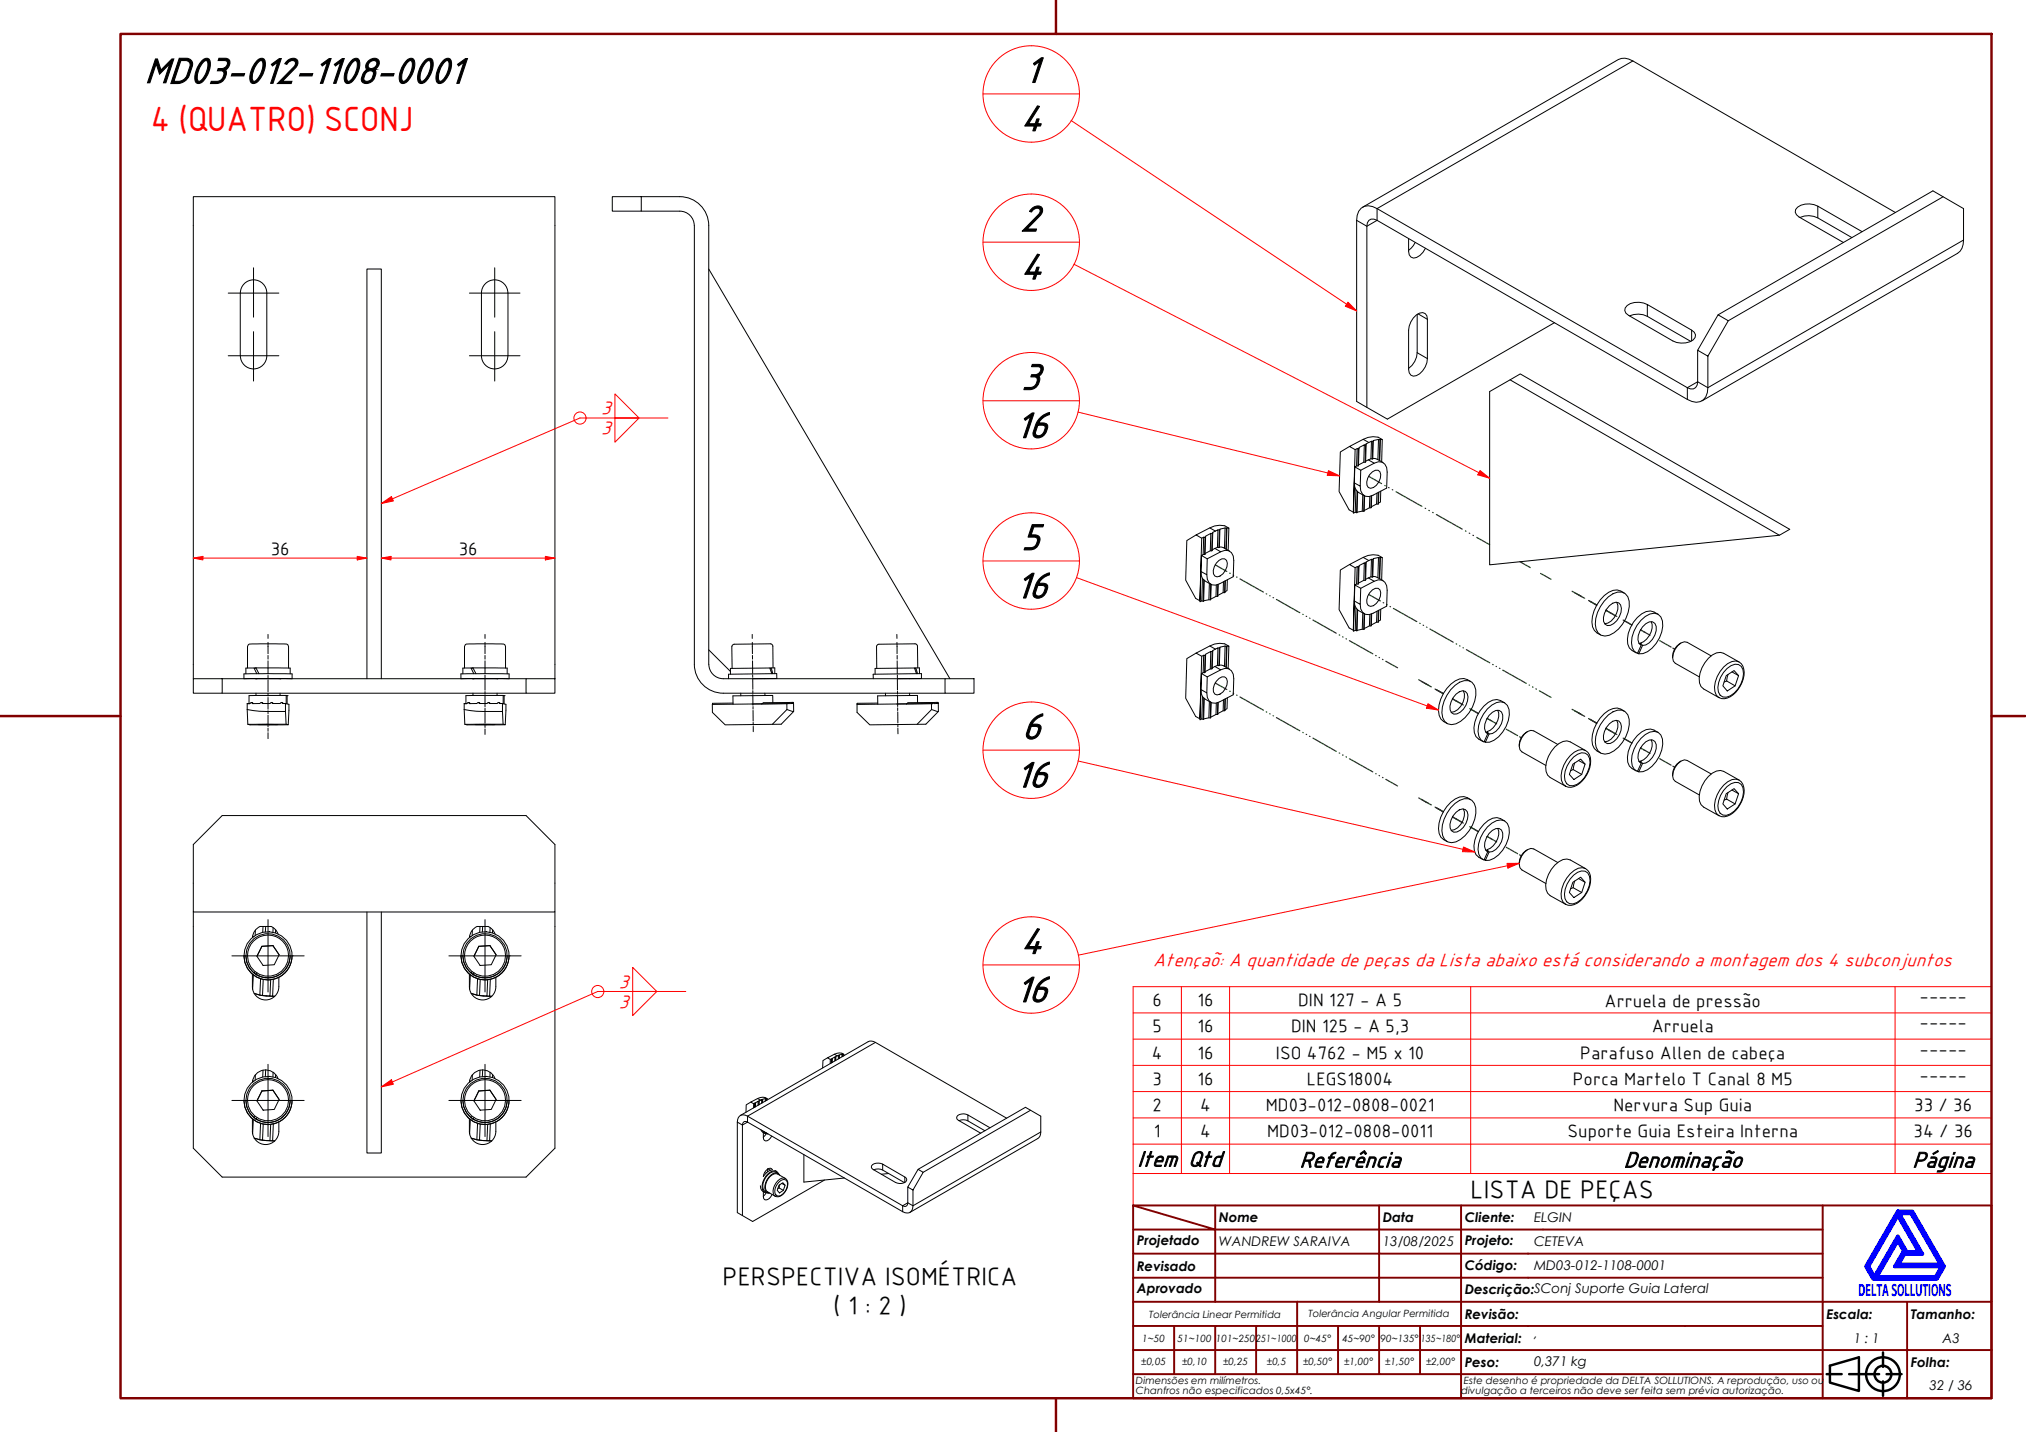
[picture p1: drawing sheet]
<svg xmlns="http://www.w3.org/2000/svg" width="420mm" height="297mm" viewBox="0 0 420 297" stroke-linecap="round" stroke-linejoin="round" font-family="sans-serif">
<!-- layer: Trilho torcido (ISO) -->
<g fill="none" stroke="#008000" stroke-width=".25">
<path d="M283.8 98.8l2.7 1.5M252 117.2l2.4 1.3M255 118.9h.1M255.7 119.3h.1M256.5 119.7h.1M287.2 100.7l.1 .1M288 101.1l.1 .1M288.7 101.6h.1M289.5 102l5.4 3M295.6 105.4l.1 .1M296.3 105.9h.1M297.1 106.3h.1"/>
<path d="M297.9 106.7l5.3 3.1M303.9 110.1l.1 .1M304.7 110.6h.1M305.5 111l.1 .1M306.2 111.5l2.7 1.5M315.2 116.5l2.2 1.2M319.5 118.9l2.1 1.2M257.2 120.1l4.8 2.7M262.6 123.2h.1M263.3 123.6h.1M264 124h.1M264.7 124.3l4.9 2.8"/>
<path d="M270.2 127.4l.1 .1M270.9 127.8l.1 .1M271.6 128.2l.1 .1M272.3 128.6l4.8 2.7M277.7 131.7h.1M278.4 132.1l.1 .1M279.1 132.5l.1 .1M279.8 132.9l4.9 2.7M283.8 123.3l2.5 1.4M285.3 136h.1M286 136.4h.1M286.7 136.8h.1"/>
<path d="M286.9 125l.1 .1M287.4 137.2l2.4 1.3M287.6 125.4l.1 .1M288.3 125.8l.1 .1M289 126.2l4.8 2.7M294.4 129.3h.1M295.1 129.7h.1M295.8 130.1h.1M296.5 130.5l4.9 2.7M302 133.5l.1 .1M302.7 133.9l.1 .1M303.4 134.4h.1"/>
<path d="M304.1 134.8l4.8 2.7M309.5 137.8l.1 .1M310.3 138.2v.1M311 138.6l.1 .1M311.7 139l4.8 2.7M326 122.6l1.7 1M326.6 123l1.5 .8M327.4 123.4l1.2 .7M329.4 124.6l1.7 .9-1.5-.8M333 126.6l1.8 1M333 126.6l.3 .1M333 126.6l.4 .2"/>
<path d="M333.5 126.9l1.8 1M333.7 127l.3 .2M336.6 128.6l1.8 1M340.5 130.8l-.3-.2 2 1.2M340.8 131l.4 .2M344.2 132.9l2.4 1.3M346.9 134.4l.4 .2M252 141.7l2.4 1.3M255 143.4h.1M255.7 143.8h.1M256.5 144.2h.1M257.2 144.6l4.8 2.7"/>
<path d="M262.6 147.6l.1 .1M263.3 148l.1 .1M264 148.4l.1 .1M264.7 148.9l4.9 2.7M270.2 151.9l.1 .1M270.9 152.3l.1 .1M271.6 152.7l.1 .1M272.3 153.1l4.8 2.8M277.7 156.2h.1M278.4 156.6h.1M279.1 157h.1M279.8 157.4l4.9 2.7"/>
<path d="M294.2 141l1.7 1M294.8 141.3l1.5 .9M295.6 141.8l1.2 .7M297.6 142.9l1.7 1M301.2 145l1.8 1M301.2 145l.3 .1M301.7 145.2l1.8 1M301.9 145.3l.3 .2M304.8 147l1.8 1-1.6-.9M308.7 149.2l-.3-.2 2 1.1M309 149.4l.4 .1M312.4 151.3l2.3 1.3"/>
<path d="M315.1 152.8l.4 .2M317.1 142.1h.1M317.8 142.5h.1M318.5 142.9h.1M319.2 143.3l2.4 1.4M326 147.1l2.6 1.5M326.6 147.5l1.5 .8M329.4 149l1.7 1-1.5-.9M333 151.1l1.8 1M333 151.1l.3 .1M333 151.1l.4 .2M333.5 151.3l1.8 1.1"/>
<path d="M333.7 151.5l.3 .1M336.6 153.1l1.8 1M340.5 155.3l-.3-.2 2 1.2M340.8 155.5l.4 .2M344.2 157.4l2.4 1.3M346.9 158.9l.4 .2M285.3 160.5h.1M286 160.9h.1M286.7 161.3h.1M287.4 161.7l2.4 1.3M294.2 165.5l2.1 1.2M295.6 166.3l1.2 .7"/>
<path d="M297.6 167.4l1.7 1-1.2-.7M301.2 169.4l1.8 1.1M301.2 169.4l.3 .2M301.7 169.7l1.8 1M301.9 169.8l.3 .2M304.8 171.5l1.8 1-1.6-.9M308.7 173.7l-.3-.2 2 1.1M309 173.9l.4 .1M312.4 175.8l2.3 1.3M315.1 177.3l.4 .2"/>
</g>
<!-- layer: Visible (ABNT) -->
<g fill="none" stroke="#000" stroke-width=".21">
<path d="M338.6 12.6a2.96 2.96 0 0 0-3-.3l-53 30.7M338.6 12.6l54.5 31.5M338.6 12.6l-53 30.7M127 40.8h6v3h-6zM133 43.8h8a2.99 2.99 0 0 1 3 3M133 40.8h8a6 6 0 0 1 6 6M144 46.8v91a6 6 0 0 0 6 6h46M147 46.8v91a2.99 2.99 0 0 0 3 3h46M147 55.8l50 85M281.3 45.7v37.6l6.4 3.6 34.7-20M281.3 45.7l2.2 1.2 2.1-1.2M285.6 43.3a2.59 2.59 0 0 0-3.8 .5l-.3 .9-.2 1"/>
<path d="M285.6 45.7a1.29 1.29 0 0 0-1.5-.1 1.29 1.29 0 0 0-.6 1.3v37.6M285.6 45.7l64.3 37.2M285.6 43.3l64.3 37.1M285.6 43.3v2.4M292.1 49.5v2.6l.1 .8 .4 .4a1.97 1.97 0 0 0 2.5-1l.5-.8M293.5 50.3l-.4 .6-1 1M373.3 45.1a4.3 4.3 0 0 1 3.7 .1M377 42.8a3.7 3.7 0 0 0-4.6 .7l-.1 .5 .3 .5 .5 .5 9.2 5.3M386.2 48.1l-9.2-5.3v2.4l7 4.1M403 40.8l-44.6 25.7M407.2 49.8v-6.5l-6.3-3.7-44.6 25.7M407.2 49.8l-53 30.6-2.1-1.2-2.2 1.2"/>
<path d="M407.2 49.8a3 3 0 0 1-1.2 2.7l-53.1 30.7M49.8 60.8v13a2.74 2.74 0 0 0 2.8 2.7 2.74 2.74 0 0 0 2.7-2.7v-13M49.8 60.8a2.74 2.74 0 0 1 2.8-2.8 2.74 2.74 0 0 1 2.7 2.8M99.8 60.8a2.74 2.74 0 0 1 2.8-2.8 2.74 2.74 0 0 1 2.7 2.8M99.8 60.8v13a2.74 2.74 0 0 0 2.8 2.7 2.74 2.74 0 0 0 2.7-2.7v-13M293.9 73.2a4.3 4.3 0 0 1-1.8 3.2M293.9 65.2v8M293.9 73.2l2.1 1.2M294.1 65.1l1.9 1.1M296 66.2l-.1-.7-.3-.4a1.94 1.94 0 0 0-2.5 .9l-.9 1.6-.1 .9v8.1l.1 .7 .4 .5a1.92 1.92 0 0 0 2.4-.9l.9-1.7 .1-.8M296 66.2v8.2M313.2 78.8l55.8 32.2 2.2-1.2-55.9-32.2-6.4 3.6v36l60.1-6.2"/>
<path d="M337.9 65.5a4.4 4.4 0 0 1 3.7 .1M341.6 63.2a3.6 3.6 0 0 0-4.6 .7v.5l.2 .6 .5 .4 9.2 5.3a3.7 3.7 0 0 0 4.6-.7l.1-.5-.2-.6-.6-.4M350.8 70.7v-2.2l-9.2-5.3v2.4l9 5.2M352.1 72.7v6.5a1.31 1.31 0 0 1-.7 1.4 1.31 1.31 0 0 1-1.5-.2M354.2 73.9v6.5a2.63 2.63 0 0 1-2.4 3l-.9-.1-1-.4M356.3 65.3l2.1 1.2-4.2 7.4-2.1-1.2zM279.9 92.6l-1.9 1.2-.3 8.2 2.1 3.8 .8 .4M281 93.3l-.4 12.9 .4-9.4M281.3 96.7l.2-3.6h.2l-.1 3.6M281.8 93l-.1 3.6-.7 .2 1.2 .7M281.8 93v-.2l1.1-.5-.1 3.6M281.8 93l-.1 .1"/>
<path d="M282.2 97.5l-.1 3.3-1.2-.6 .3 1.4M282.7 91.1a3.7 3.7 0 0 1 4 .1M283.2 95.7l.6-.3 1.2 .7-2.8 1.4M283.2 92.3l-.1 3.6M283.3 92.2l-.1 3.6-.4 .1-1.1 .5M283.9 91.8l.5-.3-.1 3.7-.5 .2M283.9 91.8l-.6 .3v.1l-.4 .1M283.9 91.8l-1.2-.7-2.8 1.5 1.1 .7 .5-.2M284.1 98.4l.5-.5 .6-.4h.6a1.7 1.7 0 0 1 .1 2.5 1.71 1.71 0 0 1-2.1 1.1 2.24 2.24 0 0 1 .3-2.7zM284.7 95.1l.9 .2 1.2 .7M284.7 91.6l-.1 3.6h-.3M284.8 91.5l-.1 3.7h-.1"/>
<path d="M285 96.1a1.73 1.73 0 0 1 2-.1 1.73 1.73 0 0 1 .7 1.9l-.1 3.3-2.8 1.5a1.73 1.73 0 0 1-2 0 1.73 1.73 0 0 1-.7-1.9M285.9 91.2h.8l-.2 4.6M285.9 91.2l-1.5 .3M285.9 91.2l-.1 4.1M286.2 91.2l-.2 4.3M286.3 91.2l-.2 4.4M349.9 80.4v2.5M248.1 111l-2 1.1-.2 8.2 2.1 3.8 .8 .5 .1 .2 .3-.2 .2-4.6M249.2 111.6l-.4 13 .4-9.4M249.5 115l.1-3.6h.3l-.1 3.6M250 111.4l-.1 3.6-.7 .2 1.2 .7M250 111.4v-.2l1.1-.6-.1 3.6"/>
<path d="M250 111.4h-.1M250.4 115.9l-.1 3.3-1.3-.7 .1 .8 .3 .7M250.9 109.5a3.7 3.7 0 0 1 3.9 0M251.4 114.1l.5-.3 1.3 .7-2.8 1.4M251.4 110.6l-.1 3.7M251.5 110.6l-.1 3.6h-.4l-1.1 .6M252.1 110.2l.5-.3-.1 3.6-.6 .3M252.1 110.2l-.6 .2v.2h-.4M252.1 110.2l-1.2-.7-2.8 1.5 1.1 .6 .4-.2M252.8 116.2l.6-.3h.6a1.65 1.65 0 0 1 .1 2.4 1.7 1.7 0 0 1-2.2 1.2 2.34 2.34 0 0 1 .9-3.3zM252.9 113.5l.9 .1 1.2 .7M252.9 109.9l-.1 3.7-.3-.1"/>
<path d="M253 109.9l-.1 3.7h-.1M253.2 114.5a1.74 1.74 0 0 1 2-.1 1.74 1.74 0 0 1 .7 1.9l-.1 3.3-2.8 1.5a1.73 1.73 0 0 1-2 0 1.73 1.73 0 0 1-.7-1.9M254.1 109.5h.7l-.1 4.7M254.1 109.5l-1.5 .4M254.1 109.5l-.2 4.2M254.4 109.6l-.2 4.3M254.4 109.6l-.1 4.3M279.9 117.1l-1.9 1.1-.3 8.3 2.1 3.7 .8 .5M281 117.8l-.4 12.9 .4-9.4M281.2 101.6l-.1 4.7-.4 .2v-.3M281.2 101.6l.3 .3-.2 4.4M281.5 101.9l-.1 4.4h-.3"/>
<path d="M281.6 102.1l1.3 .7M281.8 117.5l-.1 3.6-.7 .2 1.2 .7M281.8 117.5v-.2l1.1-.5-.1 3.6M281.8 117.5h-.1M282.6 102.6l-.1 3.4M282.7 115.6a3.7 3.7 0 0 1 4 .1M282.9 102.8l-.1 3.3M283 102.9l-.1 3.1-1.5 .2M283.2 116.8l-.1 3.6M283.3 116.7l-.1 3.6-1.5 .7M283.9 116.3l.5-.3-.1 3.7-.5 .2M283.9 116.3l-.6 .3v.1l-.4 .1"/>
<path d="M283.9 116.3l-1.2-.7-2.8 1.5 1.1 .7 .5-.3M284.1 103l-.1 2.3-1.1 .6M284.4 102.9l-.1 2.4M284.5 102.9l-.1 2.4h-.4M284.7 119.6l.9 .2 1.2 .6M284.7 116l-.1 3.7h-.3M284.8 116l-.1 3.7h-.1M285.6 102.3l-.1 2.2-1.1 .6M285.8 102.2v2.4M285.9 115.6l.8 .1-.2 4.6M285.9 115.6l-1.5 .4M285.9 115.6l-.1 4.3"/>
<path d="M285.9 102.1v2.4h-.4M286.2 115.7l-.2 4.3M286.3 115.7l-.2 4.4M286.3 101.9v2.2l-.4 .3M50.6 139.8h9.8h.2v1h-10zM51.3 138.6v-4.5l.2-.4a21.4 21.4 0 0 1 5.6-.2l2.3 .1 .3 .1 .1 .4v4.5M52.7 138.6h-1.7v1.2M52.9 138.6h.2h-.4l.6 1.1M53.7 139.7l-.6-1.2 7.1 .1v1.2M95.6 139.8h9.8h.2v1h-10zM96.3 138.6v-4.5l.2-.4a21.4 21.4 0 0 1 5.7-.2l2.2 .1 .3 .1 .1 .4v4.5M97.7 138.6h-1.7v1.2"/>
<path d="M97.9 138.6h.2h-.4l.6 1.1M98.7 139.7l-.6-1.2 7.1 .1v1.2M147 134.8l4.5 4.5M151.8 134.1v4.5M159.6 138.6h-8.1v1.2M159.9 138.5h.8v1.2M160.1 139.7l-.5-1.1 .3-.1 .4 1.2M160.3 134l-.3-.4-.2-.1-7.5 .1-.4 .3-.1 .2M160.3 134.1v4.4M189.7 138.6h-8.2v1.2M189.9 138.5h.8v1.2M190.1 139.7l-.4-1.1 .2-.1 .4 1.2"/>
<path d="M190.3 134l-.3-.4-.2-.1-7.8 .2-.2 .4v4.5M190.3 134.1v4.4M248.1 135.5l-2 1.1-.2 8.2 2.1 3.8 .8 .5 .1 .2 .3-.2 .2-4.6M249.2 136.1l-.4 13 .4-9.4M249.4 120l.2 .3-.1 4.4M249.5 139.5l.1-3.6h.3l-.1 3.6M249.6 120.3l.1 .1M249.7 120.4l-.1 4.3-.4-.1M249.7 120.4l1.4 .8M250 135.9l-.1 3.6-.7 .2 1.2 .7M250 135.9v-.2l1.1-.6-.1 3.7M250 135.9h-.1"/>
<path d="M250.8 121l-.1 3.4M250.9 134a3.7 3.7 0 0 1 3.9 0M251.1 121.2l-.1 3.2M251.2 121.2l-.1 3.2-1.5 .2M251.4 138.5l.5-.3 1.3 .7-2.8 1.5M251.4 135.1l-.1 3.7M251.5 135.1l-.1 3.6-1.5 .6M252.1 134.6l.5-.2-.1 3.6-.6 .2M252.1 134.6l-.6 .3v.2h-.4M252.1 134.6l-1.2-.6-2.8 1.5 1.1 .6 .4-.2M252.2 121.3v2.4l-1.1 .6M252.5 121.3v2.4"/>
<path d="M252.6 121.2v2.5h-.4M252.9 138l.9 .1 1.2 .7M252.9 134.4l-.1 3.7-.3-.1M253 134.4l-.1 3.7h-.1M253.2 138.9a1.74 1.74 0 0 1 2 0 1.74 1.74 0 0 1 .7 1.9l-.1 3.3-2.8 1.5a1.72 1.72 0 0 1-2 0 1.72 1.72 0 0 1-.7-1.9M253.7 120.7v2.2l-1.1 .6M254 120.5v2.4M254.1 134h.7l-.1 4.6M254.1 134l-1.5 .4M254.1 134l-.2 4.2M254.1 120.5l-.1 2.4h-.3M254.4 134.1l-.2 4.3"/>
<path d="M254.4 134.1l-.1 4.3M254.5 120.3v2.2l-.4 .2M281.2 126.1l-.1 4.7-.4 .1v-.2M281.2 126.1l.3 .3-.2 4.4M281.3 121.1l.2-3.6h.2l-.1 3.7M281.5 126.4l-.1 4.4h-.3M281.6 126.5l1.3 .8M282.2 122l-.1 3.4-1.2-.7 .3 1.4M282.6 127.2l-.1 3.3M282.9 127.3l-.1 3.2M283 127.4l-.1 3.1-1.5 .3M283.2 120.2l.6-.3 1.2 .7-2.8 1.4"/>
<path d="M284.1 127.5l-.1 2.3-1.1 .6M284.4 127.4l-.1 2.4M284.5 127.3l-.1 2.5h-.4M284.6 122.4l.6-.4h.6a1.72 1.72 0 0 1 .1 2.5 1.67 1.67 0 0 1-2.1 1.1 2.39 2.39 0 0 1 .8-3.2zM285 120.6a1.73 1.73 0 0 1 2-.1 1.73 1.73 0 0 1 .7 1.9l-.1 3.3-2.8 1.5a1.73 1.73 0 0 1-2 0 1.73 1.73 0 0 1-.7-1.8M285.6 126.8l-.1 2.3-1.1 .5M285.8 126.6v2.5M285.9 126.6v2.4l-.4 .1M286.3 126.4v2.2l-.4 .2M333.6 123.8a2.81 2.81 0 0 1 3.5-.6 3.6 3.6 0 0 1 .6 3.8 7.5 7.5 0 0 1-3.9 4.8 1.95 1.95 0 0 1-2.8-1.3 7.1 7.1 0 0 1 2.6-6.7zM333.8 125.6l.7-.5 .6-.2 .6 .2a2.23 2.23 0 0 1 .1 2.8 2.81 2.81 0 0 1-2.5 1.9l-.5-.3a3.1 3.1 0 0 1 1-3.9zM335.3 124.9a3.4 3.4 0 0 1-2.5 4.5"/>
<path d="M336.8 123a2.63 2.63 0 0 0-3.2-.1 7.5 7.5 0 0 0-3.3 7.1l.3 .8 1.3 .9M339.9 133.4h.1M339.9 133.4l.5 .4-.8 1.7a2.74 2.74 0 0 1-1.1-3.3 7 7 0 0 1 3.7-4.8 1.81 1.81 0 0 1 2.6 1.4 6.6 6.6 0 0 1-4.1 6.8h-.8M340.1 133.6l.2-.2 .3 .5M340.4 133.8a2.11 2.11 0 0 1-.3-2.9 2.83 2.83 0 0 1 2.6-1.9 1.89 1.89 0 0 1 .5 2.7 3.1 3.1 0 0 1-2.6 2.2M340.6 133.9l-.7 1.7-.3-.2M342.4 129a3.6 3.6 0 0 1-2.1 4.4M343.9 127.4a2.56 2.56 0 0 0-3.4-.1 6.9 6.9 0 0 0-2.9 6.3l.3 .8 1.4 1M348.6 133.4a3.2 3.2 0 0 0-1.7 3M354.9 136l-5-2.8a2.2 2.2 0 0 0-2.5 1.5 2.17 2.17 0 0 0 0 2.9l5 2.8M357.5 138.4a2.81 2.81 0 0 1 3.2-1.1 3.3 3.3 0 0 1 .6 4.3 4.6 4.6 0 0 1-4.3 3.3 2 2 0 0 1-1.4-2.4 6.9 6.9 0 0 1 1.9-4.1zM358.2 138.7a2.02 2.02 0 0 1 2.9-.5 3.6 3.6 0 0 1-.1 3.7 4.6 4.6 0 0 1-3 2.7 1.62 1.62 0 0 1-1.7-2 5.9 5.9 0 0 1 1.9-3.9z"/>
<path d="M358.4 139.9l-.3 1.4M359.2 139.4l1.4 .8M360.7 137.3l-3.2-1.8a2.77 2.77 0 0 0-3.2 1.1 6.4 6.4 0 0 0-1.9 5.1l.4 .7 .5 .5 3.2 1.8M40.1 140.8h6v3h-6zM40.1 140.8v-100h75v100M46.1 140.8h63M46.1 143.8h63M51.3 147.2l.1 3 8.4 .1M51.3 146h.5zM51.3 146v1.2M51.8 146l.2-.3 .4 .3 1.5-.1 .2-.2 .3 .2h1.6l.2-.2 .3 .2h1.6l.3-.2 .2 .2 1.3 .2-.1 4.2-.5-.1-.1-2.6M52.1 145.7l.4 .3"/>
<path d="M52.9 140.8h5.3M53.1 140.8h.1M53.1 143.8v.5M53.6 150.3h4.1zM54.2 145.7l.4 .2M56.3 145.7l.4 .2M58.1 140.8h.1M58.1 143.8v.5M58.4 145.7l.4 .2M59.2 145.9v1.7a30.3 30.3 0 0 1-7.9-.4M59.3 150.2h-7.9M59.4 144.3h-7.8v1.7"/>
<path d="M59.4 144.3v1.7M59.4 144.3h.1M59.5 144.3h.1M59.5 144.3v1.7M76.1 140.8v-85h3v85M96.3 147.2l.1 3 8.4 .1M96.3 146h.5zM96.3 146v1.2M96.8 146l.2-.3 .4 .3 1.5-.1 .2-.2 .3 .2h1.6l.2-.2 .3 .2h1.6l.3-.2 .2 .2 1.3 .2-.1 4.2-.5-.1-.1-2.6M97.1 145.7l.4 .3M97.9 140.8h5.3M98.1 140.8h.1"/>
<path d="M98.1 143.8v.5M98.6 150.3h4.1zM99.2 145.7l.4 .2M101.3 145.7l.4 .2M103.1 140.8h.1M103.1 143.8v.5M103.4 145.7l.4 .2M104.2 145.9v1.7a30.3 30.3 0 0 1-7.9-.4M104.3 150.2h-7.9M104.4 144.3h-7.8v1.7M104.4 144.3v1.7M104.4 144.3h.1"/>
<path d="M104.5 144.3h.1M104.5 144.3v1.7M109.1 140.8h6v3h-6zM151.1 140.8v-.9l10-.2v1l-5 .1M152 145.8l-4.2 .1v.2M153.6 143.8v.5M158 146h5.5l-15.8 .1v1.7l2.7 2.6 9.8-.2 3-3M158 146h-2M158.6 140.8h.1M158.6 143.8v.5M160.3 145.7v-1.4h-8.3v1.8M163.2 146v1.2"/>
<path d="M164.5 145.9v-.2v.2M164.5 145.7l-6.1 .1-.4 .2M164.6 145.9l-.2-.2-.1 .2v-.2l-.1 .2-.5 .1-.1-.3-.1 .3M164.6 145.9v1.7l-1.4-.4M164.6 147.6l-2.6 2.6h-1.8M181.1 140.8v-.9l10-.2v1l-5 .1M182 145.8l-4.2 .1v.2M183.6 143.8v.5M188 146h5.5l-15.8 .1v1.7l2.7 2.6 9.8-.2 3-3M188 146h-2M188.6 140.8h.1M188.6 143.8v.5"/>
<path d="M190.3 145.7v-1.4h-8.3v1.8M193.2 146v1.2M193.6 145.7l-5.2 .1-.4 .2M193.7 145.7v.3l.5-.1 .1-.2v.2l.1-.2 .2 .2v1.7l-1.4-.4M193.7 145.7l-.2 .3M194.5 145.7v.2zM194.5 145.7h-.9M194.6 147.6l-2.6 2.6h-1.8M196 140.8h6v3h-6zM249.4 144.5l.2 .3-.1 4.4M249.6 144.8l.1 .1-.1 4.3-.4-.1M249.7 144.9l1.4 .8"/>
<path d="M250.4 140.4l-.1 3.3-1.3-.7 .1 .8 .3 .7M250.8 145.5l-.1 3.4M251.1 145.7l-.1 3.2M251.2 145.7l-.1 3.2-1.5 .2M252.2 145.8v2.4l-1.1 .5M252.5 145.8v2.4M252.6 145.7v2.5h-.4M252.8 140.7l.6-.3h.6a1.67 1.67 0 0 1 .1 2.5 1.7 1.7 0 0 1-2.2 1.1 2.34 2.34 0 0 1 .9-3.3zM253.7 145.2v2.2l-1.1 .6M254 145v2.4M254.1 145l-.1 2.4h-.3M254.5 144.7v2.3l-.4 .2"/>
<path d="M301.8 142.2a2.86 2.86 0 0 1 3.4-.7 3.7 3.7 0 0 1 .6 3.9 7.5 7.5 0 0 1-3.9 4.7 1.95 1.95 0 0 1-2.7-1.2 7.1 7.1 0 0 1 2.6-6.7zM302 144l.6-.5 .7-.2 .6 .1a2.23 2.23 0 0 1 .1 2.9 2.81 2.81 0 0 1-2.5 1.8 1.76 1.76 0 0 1-.6-2.5l.4-.9zM303.5 143.3a3.4 3.4 0 0 1-2.6 4.5M305 141.4a2.59 2.59 0 0 0-3.2-.2 7.4 7.4 0 0 0-3.4 7.2l.4 .7 1.3 1M308.1 151.8l.4 .4-.7 1.7a2.74 2.74 0 0 1-1.2-3.4 6 6 0 0 1 4.6-4.9 2.13 2.13 0 0 1 1.8 2.7 6.8 6.8 0 0 1-4.1 5.7h-.9M308.3 152l.1-.2 .4 .5M308.5 152.2a2.14 2.14 0 0 1-.2-2.9 2.83 2.83 0 0 1 2.6-2 1.94 1.94 0 0 1 .5 2.8 3.1 3.1 0 0 1-2.6 2.2M308.8 152.3l-.8 1.7-.2-.2M310.6 147.3a3.6 3.6 0 0 1-2.2 4.5M312 145.8a2.59 2.59 0 0 0-3.4-.1 6.8 6.8 0 0 0-2.8 6.3l.3 .8 1.4 1M316.8 151.8a3.2 3.2 0 0 0-1.7 3M323 154.4l-4.9-2.8a2.18 2.18 0 0 0-2.5 1.5 2.17 2.17 0 0 0 0 2.9l5 2.8"/>
<path d="M325.6 156.7a2.77 2.77 0 0 1 3.2-1 3 3 0 0 1 .9 3.6 5.5 5.5 0 0 1-3.9 4 1.92 1.92 0 0 1-2.1-2.4 6.9 6.9 0 0 1 1.9-4.2zM326.2 158.5l1.6-1 .9 1-.7 2.1-1.6 1.1-.9-1.1zM326.2 159.6l1.8 1M326.2 159.6l-.5 .3M326.3 157a2.04 2.04 0 0 1 3-.4 3.5 3.5 0 0 1-.1 3.7 4.5 4.5 0 0 1-3 2.7 1.62 1.62 0 0 1-1.8-2 6 6 0 0 1 1.9-4zM326.6 158.3l-.4 1.3M327.4 157.7l1.3 .8M328.8 155.7l-3.2-1.8a2.81 2.81 0 0 0-3.1 1 5.4 5.4 0 0 0-1.5 5.9l.5 .5 3.2 1.8M333.6 148.3a2.81 2.81 0 0 1 3.5-.7 3.7 3.7 0 0 1 .6 3.9 7.5 7.5 0 0 1-3.9 4.8 1.95 1.95 0 0 1-2.8-1.3 7.2 7.2 0 0 1 2.6-6.7zM333.8 150.1l.7-.5 .6-.2 .6 .1a2.23 2.23 0 0 1 .1 2.9 2.81 2.81 0 0 1-2.5 1.8l-.5-.2a3.1 3.1 0 0 1 1-3.9zM335.3 149.4a3.4 3.4 0 0 1-2.5 4.5M336.8 147.5a2.59 2.59 0 0 0-3.2-.2 7.5 7.5 0 0 0-3.3 7.2l.3 .8 1.3 .9"/>
<path d="M339.9 157.9h.1M339.9 157.9l.5 .4-.8 1.7a2.69 2.69 0 0 1-1.1-3.3 6.9 6.9 0 0 1 3.7-4.8 1.81 1.81 0 0 1 2.6 1.4 6.6 6.6 0 0 1-4.1 6.8h-.8M340.1 158.1l.2-.2 .3 .5M340.4 158.3a2.11 2.11 0 0 1-.3-2.9 2.77 2.77 0 0 1 2.6-1.9 1.86 1.86 0 0 1 .5 2.7 3.1 3.1 0 0 1-2.6 2.2M340.6 158.4l-.7 1.7-.3-.2M342.4 153.4a3.6 3.6 0 0 1-2.1 4.5M343.9 151.9a2.53 2.53 0 0 0-3.4-.1 6.9 6.9 0 0 0-2.9 6.3l.3 .8 1.4 1M348.6 157.9a3.2 3.2 0 0 0-1.7 3M358 140.2l1.6-1.1 1 1.1-.8 2.1-1.6 1-.9-1zM358.1 141.3l1.7 1M358.1 141.3l-.6 .2M46.1 169.2h63l6 6v14h-75v-14z"/>
<path d="M301.8 166.7a2.81 2.81 0 0 1 3.4-.7 3.7 3.7 0 0 1 .6 3.9 7.5 7.5 0 0 1-3.9 4.7 1.95 1.95 0 0 1-2.7-1.3 7.2 7.2 0 0 1 2.6-6.6zM302 168.5l.6-.5 .7-.2 .6 .1a2.19 2.19 0 0 1 .1 2.9 2.81 2.81 0 0 1-2.5 1.8 1.76 1.76 0 0 1-.6-2.5l.4-.9zM303.5 167.8a3.4 3.4 0 0 1-2.6 4.4M305 165.9a2.55 2.55 0 0 0-3.2-.2 7.5 7.5 0 0 0-3.4 7.2l.4 .8 1.3 .9M308.1 176.3l.4 .4-.7 1.7a2.69 2.69 0 0 1-1.2-3.4 6.9 6.9 0 0 1 3.7-4.8 1.82 1.82 0 0 1 2.6 1.5 6.6 6.6 0 0 1-4 6.7l-.9 .1M308.3 176.5l.1-.3 .4 .5M308.5 176.7a2.14 2.14 0 0 1-.2-2.9 2.83 2.83 0 0 1 2.6-2 1.94 1.94 0 0 1 .5 2.8 3.1 3.1 0 0 1-2.6 2.1M308.8 176.7l-.8 1.8-.2-.2M310.6 171.8a3.6 3.6 0 0 1-2.2 4.4M312 170.3a2.56 2.56 0 0 0-3.4-.1 6.8 6.8 0 0 0-2.8 6.3l.3 .8 1.4 1M316.8 176.2a3.2 3.2 0 0 0-1.7 3.1M323 178.9l-4.9-2.8a2.24 2.24 0 0 0-2.5 1.5 2.17 2.17 0 0 0 0 2.9l5 2.8"/>
<path d="M354.9 160.5l-5-2.8a2.21 2.21 0 0 0-2.5 1.5 2.17 2.17 0 0 0 0 2.9l5 2.8M357.5 162.9a2.53 2.53 0 0 1 3.6-.7 4.6 4.6 0 0 1-.6 5.3 3.9 3.9 0 0 1-3.5 1.9 1.99 1.99 0 0 1-1.4-2.4 6.9 6.9 0 0 1 1.9-4.1zM358 164.6l1.6-1 1 1-.8 2.2-1.6 1-.9-1zM358.1 165.8l1.7 1M358.1 165.8l-.6 .2M358.2 163.2a2.07 2.07 0 0 1 2.9-.5 3.6 3.6 0 0 1-.1 3.7 4.7 4.7 0 0 1-3 2.7 1.64 1.64 0 0 1-1.7-2 5.9 5.9 0 0 1 1.9-3.9zM358.4 164.4l-.3 1.4M359.2 163.9l1.4 .7M360.7 161.8l-3.2-1.8a2.83 2.83 0 0 0-3.2 1.1 6.4 6.4 0 0 0-1.9 5.1l.4 .7 .5 .5 3.2 1.8M40.1 189.2v49l6 6h63l6-6v-49M50.6 198.3a5 5 0 0 0 5 5 5 5 0 0 0 5-5M50.6 198.3h.1"/>
<path d="M51 198.3a4.6 4.6 0 0 0 2.3 3.9M51 198.3h.1M52.4 194.2h.2M53 192.9l-.1 1.1M54.3 196.3l2.3-.2 1.3 1.9-1 2.1-2.3 .2-1.3-1.9zM54.3 196.3l-1 2.1M54.3 196.3h.1M54.5 192.2v1.2M55.1 192.2l-.1 1.1M56.6 196.2l1.3 1.9M56.6 196.2l-2.3 .1M56.6 196.1v.1"/>
<path d="M56.6 192.4v1M57.2 192.9l-.1 .6M57.7 193.7l-.5-.7-1-.8h-2.3a2.74 2.74 0 0 0-1.5 2.3M60.2 198.3a4.6 4.6 0 0 1-7.1 3.8l.2-.3M60.2 198.3h.1M60.6 198.3h.1M76.1 189.2v50h3v-50M95.6 198.3a5 5 0 0 0 5 5 5 5 0 0 0 5-5M95.6 198.3h.1M96 198.3a4.6 4.6 0 0 0 2.3 3.9M96 198.3h.1M97.4 194.2h.2"/>
<path d="M98 192.9l-.1 1.1M99.3 196.3l2.3-.2 1.3 1.9-1 2.1-2.3 .2-1.3-1.9zM99.3 196.3l-1 2.1M99.3 196.3h.1M99.5 192.2v1.2M100.1 192.2l-.1 1.1M101.2 192.2l1 .8 .5 .7M101.2 192.2h-2.3a2.74 2.74 0 0 0-1.5 2.3M101.6 196.2l1.3 1.9M101.6 196.2l-2.3 .1M101.6 196.1v.1M101.6 192.4v1"/>
<path d="M102.2 192.9l-.1 .6M105.2 198.3a4.6 4.6 0 0 1-7.1 3.8l.2-.3M105.2 198.3h.1M105.6 198.3h.1M325.6 181.2a2.5 2.5 0 0 1 3.7-.6 4.6 4.6 0 0 1-.6 5.3 3.8 3.8 0 0 1-3.5 1.9 2 2 0 0 1-1.5-2.4 6.7 6.7 0 0 1 1.9-4.2zM326.2 183l1.6-1 .9 1-.7 2.1-1.6 1.1-.9-1.1zM326.2 184.1l1.8 1M326.2 184.1l-.5 .2M326.3 181.5a2.07 2.07 0 0 1 3-.4 3.5 3.5 0 0 1-.1 3.7 4.6 4.6 0 0 1-3 2.7 1.64 1.64 0 0 1-1.8-2 5.9 5.9 0 0 1 1.9-4zM326.6 182.8l-.4 1.3M327.4 182.2l1.3 .8M328.8 180.2l-3.2-1.8a2.78 2.78 0 0 0-3.1 1 6.3 6.3 0 0 0-1.9 5.1l.4 .8 .5 .5 3.2 1.8"/>
<path d="M52.3 202.1v2.6a2.74 2.74 0 0 0 2.8 2.7 2.74 2.74 0 0 0 2.7-2.7v-2M52.5 202.2l-.1 3M52.7 201.8a4.6 4.6 0 0 1 .7-7.6 4.6 4.6 0 0 1 6.7 3.5 4.6 4.6 0 0 1-5.8 5l-1.2-.6M52.9 201.6l-.2 .2 .6 .4M54 203l-.1 3.4M54.6 203.2l-.2 3.3 1.6 .1 .1-3.4M56 206.6h.5M56.7 203.2l-.2 3.4 .5 .1-3-.3-1.3-.3 1.7 .4M97.3 202.1v2.6a2.74 2.74 0 0 0 2.8 2.7 2.74 2.74 0 0 0 2.7-2.7v-2M97.5 202.2l-.1 3M97.7 201.8a4.6 4.6 0 0 1 .7-7.6 4.6 4.6 0 0 1 6.7 3.5 4.6 4.6 0 0 1-5.8 5l-1.2-.6M97.9 201.6l-.2 .2 .6 .4"/>
<path d="M99 203l-.1 3.4M99.6 203.2l-.2 3.3 1.6 .1 .1-3.4M101 206.6h.5M101.7 203.2l-.2 3.4 .5 .1-3-.3-1.3-.3 1.7 .4M171.6 219.4l-.9 .6-.1 1.5M172.2 219.8v.8M172.6 219.6l.5-.3v.8M172.6 219.6v.1M172.6 219.6v.8M173 218.7a1.84 1.84 0 0 1 2 0M173.3 219.2v.8M173.6 219l.3-.1v.8"/>
<path d="M173.6 219l-.5 .3M173.6 219l-.6-.3-1.4 .7 .6 .4 .2-.1M174 218.9v.7M174.1 218.9v.6M174.6 218.7h.4v.3M174.6 218.7l-.7 .2M174.6 218.7v.5M174.8 218.7v.4M181.5 216.2a1.55 1.55 0 0 0-1.5-.1l-26.5 15.3M181.5 216.2l27.3 15.8M181.5 216.2l-26.5 15.3M50.6 228.3a5 5 0 0 0 5 5 5 5 0 0 0 5-5"/>
<path d="M50.6 228.3h.1M51 228.3a4.7 4.7 0 0 0 2.3 3.9M51 228.3h.1M52.3 234.7a2.74 2.74 0 0 0 2.8 2.7 2.74 2.74 0 0 0 2.7-2.7M52.3 232.1v2.6M52.4 224.2h.2M52.5 232.2l-.1 3M52.7 231.8a4.6 4.6 0 0 1 1.1-7.8 4.6 4.6 0 0 1 6.4 4.7 4.6 4.6 0 0 1-7.1 3.4M52.7 236.1l2.5 .5M52.7 236.1l1.7 .4M52.9 231.5l-.2 .3 .6 .4M53 222.9l-.1 1.2"/>
<path d="M54 233l-.1 3.4M54.3 226.3l2.3-.2 1.3 2-1 2-2.3 .2-1.3-1.9zM54.3 226.3l-1 2.1M54.3 226.3h.1M54.5 222v1.4M54.6 233.2l-.2 3.3 .8 .1M55.1 221.9l-.1 1.4M56 236.6l.5 .1M56.1 233.2l-.1 3.4h-.8M56.6 226.2l1.3 1.9M56.6 226.2l-2.3 .1M56.6 226.1v.1"/>
<path d="M56.6 222.4v1M56.7 233.2l-.2 3.5h.5l-1.8-.1M57.2 222.9l-.1 .6M57.7 223.7a2.74 2.74 0 0 0-3-1.7 2.74 2.74 0 0 0-2.3 2.5M57.8 232.8v1.9M60.2 228.3a4.6 4.6 0 0 1-7.1 3.8l.2-.3M60.2 228.3h.1M60.6 228.3h.1M95.6 228.3a5 5 0 0 0 5 5 5 5 0 0 0 5-5M95.6 228.3h.1M96 228.3a4.7 4.7 0 0 0 2.3 3.9M96 228.3h.1"/>
<path d="M97.3 232.1v2.6M97.3 234.7a2.74 2.74 0 0 0 2.8 2.7 2.74 2.74 0 0 0 2.7-2.7M97.4 224.2h.2M97.5 232.2l-.1 3M97.7 231.8a4.6 4.6 0 0 1 1.1-7.8 4.6 4.6 0 0 1 6.4 4.7 4.6 4.6 0 0 1-7.1 3.4M97.7 236.1l2.5 .5M97.7 236.1l1.7 .4M97.9 231.5l-.2 .3 .6 .4M98 222.9l-.1 1.2M99 233l-.1 3.4M99.3 226.3l2.3-.2 1.3 2-1 2-2.3 .2-1.3-1.9zM99.3 226.3l-1 2.1"/>
<path d="M99.3 226.3h.1M99.5 222v1.4M99.6 233.2l-.2 3.3 .8 .1M100.1 221.9l-.1 1.4M101 236.6l.5 .1M101.1 233.2l-.1 3.4h-.8M101.6 226.2l1.3 1.9M101.6 226.2l-2.3 .1M101.6 226.1v.1M101.6 222.4v1M101.7 233.2l-.2 3.5h.5l-1.8-.1M102.2 222.9l-.1 .6"/>
<path d="M102.7 223.7a2.74 2.74 0 0 0-3-1.7 2.74 2.74 0 0 0-2.3 2.5M102.8 232.8v1.9M105.2 228.3a4.6 4.6 0 0 1-7.1 3.8l.2-.3M105.2 228.3h.1M105.6 228.3h.1M152.9 232.8v18.7l3.2 1.9 14.9-8.6M152.9 232.8l1.1 .6 1-.6M155 231.5a1.29 1.29 0 0 0-1.5-.1 1.29 1.29 0 0 0-.6 1.4M155 232.8a.65 .65 0 0 0-.7-.1 .65 .65 0 0 0-.3 .7v18.7M155 232.8l32.2 18.5M155 231.5l32.2 18.6M155 231.5v1.3"/>
<path d="M155.7 228.6l-1 .6v1.5M156.3 228.9v.9M156.6 229.6v-.8h-.1v.9M156.7 228.8l.5-.4v.9M156.7 228.8h-.1M156.7 228.8v.8M157.1 227.9a1.87 1.87 0 0 1 2 0M157.4 228.4v.8M157.7 228.2l.3-.1-.1 .7M157.7 228.2l-.5 .2M157.7 228.2l-.6-.3-1.4 .7 .6 .3 .2-.1M157.8 234.3l.2 .4 .6 .4"/>
<path d="M158.1 228.1v.7M158.2 234.6a.93 .93 0 0 0 1 .6M158.2 228.1v.6M158.3 234.9v1.1l.2 .6a1.14 1.14 0 0 0 1.5-.9M158.5 234.7l.6 .4M158.7 227.9h.4v.3M158.7 227.9l-.7 .2M158.7 227.9v.5M158.9 227.9v.4M158.9 235.2l-.6 .7M158.9 235l.3 .2M159.2 235.2h.1"/>
<path d="M166.7 239.5v5.7l8.4-.8M172.5 220.4l.1-.7h-.2v.8M198.9 232.5a2.11 2.11 0 0 1 1.8 0M200.7 231.3a1.89 1.89 0 0 0-2.3 .3l.1 .6 .3 .2 4.6 2.7M205.3 233.9l-4.6-2.6v1.2l3.6 2.1M213.7 230.3l-22.2 12.9M215.8 234.8v-3.3l-3.1-1.8-22.3 12.9M215.8 234.8l-26.5 15.3-1-.6-1.1 .6M215.8 234.8a1.44 1.44 0 0 1-.6 1.4l-26.5 15.3M157.7 246a1.26 1.26 0 0 0 .9 1.3M158.3 247.2v1l.3 .6a1.28 1.28 0 0 0 1.5-1M158.8 243.2h.2"/>
<path d="M158.9 247.4l-.6 .7M159.2 242.5h.1M159.2 242.5v.6M159.3 242.5l.5 .2M159.3 247.4h-.1M159.4 247.5h.2M159.4 247.4v.1l-.1-.1M160.2 242.7a2.53 2.53 0 0 0-1.9 1.4 1.83 1.83 0 0 1 1.5-1.8l.4 .4M160.7 242.8l.3 .2M161.3 245a1.26 1.26 0 0 1 1.8-.4 2.61 2.61 0 0 1-1.7 3.6 .95 .95 0 0 1-1.1-1.2 3.5 3.5 0 0 1 1-2zM161.4 243.4a1.68 1.68 0 0 0-2.6 .8 2.19 2.19 0 0 0-.1 2.9l.4 .3M161.4 243.4a1.03 1.03 0 0 0-1.5-.4 3.2 3.2 0 0 0-1.5 4.2l.8 .2"/>
<path d="M161.5 245.9l.8-.6 .5 .6-.3 1-.9 .5-.4-.5zM161.6 246.4l.9 .5M161.6 246.4l-.3 .1M161.6 245.1a.9 .9 0 0 1 1.1-.4 .9 .9 0 0 1 .6 1 2.68 2.68 0 0 1-1.8 2.4 .83 .83 0 0 1-.8-1 2.91 2.91 0 0 1 .9-2zM161.7 243.8a1.07 1.07 0 0 0-1.8 0 2.93 2.93 0 0 0-1 3.4l.3 .2 .1-.1M161.7 245.7l-.1 .7M162.1 245.5l.7 .4M162.9 244.4l-1.6-.9a2.07 2.07 0 0 0-2.3 1.6 1.81 1.81 0 0 0 .2 2.1l1.6 .9M181.2 242.7a2.11 2.11 0 0 1 1.8 0M183 241.5a1.91 1.91 0 0 0-2.3 .3l.1 .6 .3 .2 4.6 2.7a1.84 1.84 0 0 0 2.3-.4l-.1-.5-.3-.3M184.3 243.4l-1.5 .2M187.2 250.1v1.2"/>
<path d="M187.6 245.3v-1.2l-4.6-2.6v1.2l4.6 2.6M188.3 246.2v3.3a.65 .65 0 0 1-.4 .7 .65 .65 0 0 1-.7-.1M189.3 246.9v3.2a1.31 1.31 0 0 1-.6 1.4 1.31 1.31 0 0 1-1.5-.2M190.4 242.6l1.1 .6-2.2 3.7-1-.7z"/>
<circle cx="55.6" cy="198.2" r="4.3"/>
<circle cx="55.6" cy="198.3" r="5"/>
<circle cx="100.6" cy="198.2" r="4.3"/>
<circle cx="100.6" cy="198.3" r="5"/>
<circle cx="55.6" cy="228.2" r="4.3"/>
<circle cx="55.6" cy="228.3" r="5"/>
<circle cx="100.6" cy="228.2" r="4.3"/>
<circle cx="100.6" cy="228.3" r="5"/>
</g>
<g fill="none" stroke="#f00" stroke-width=".21">
<path d="M279.3 63.1l2 1.4M235 210.1h178M235 215.5h178M245 204.7v38.7M255 204.7v38.7M305 204.7v38.7M393 204.7v38.7M235 237.3h178v-32.6h-178v38.7M235 221h178M235 226.4h178M235 231.9h178M413 237.3v6.1h-178"/>
<path d="M235 243.4v6.6h178v-6.6"/>
</g>
<!-- layer: Borda A3/A4 (ABNT) -->
<path d="M25 7h388v283h-388zM219 0v7M0 148.5h25M413 148.5h7M219 290v7" fill="none" stroke="#800000" stroke-width=".51"/>
<path d="M393.6 257.3l1.2 2.2-1.8 3.2h9.7l-1.3 2.2h-12.2zM393.6 252.1l4.4 7.6h-2.6l-1.8-3.2-4.9 8.4-1.2-2.2zM393.6 251.3h3l6.6 11.4-1.5 2.6h-13.2l-1.5-2.6zM393.8 251.7h2.5l6.2 10.6h-8.8l1.2-2.2h3.8zM395 259.7h.2l-.1 .2z" fill="none" stroke="#00f" stroke-width=".8"/>
<!-- layer: 0 -->
<path d="M388.5 265.3h13.2" fill="none" stroke="#000" stroke-width=".21"/>
<g fill="none" stroke="#800000" stroke-width=".4">
<path d="M235 250l17 5h-17M235 250h178v40h-178zM252 255h34v5h17M252 255v15M252 250v5M286 250v5h17v5M303 250v5h75M378 250v20h-143M235 260h51v10M235 275h17M243.5 275v10M260.5 275h-8.5v10"/>
<path d="M269 270v15h-8.5M277.5 275v10h-8.5M286 275v10h8.5M294.5 275v10M303 275h-42.5v10M303 260v5h-68M303 275v10h75M303 260h75M303 275h75M378 265h-75v10M395.5 270v10h17.5M413 270h-35v10h17.5v10"/>
<path d="M235 285h25.5M235 280h143v10M277.5 285h8.5M294.5 285h8.5v5"/>
</g>
<g fill="none" stroke="#000" stroke-width=".51">
<path d="M378.8 285h3.1M379.5 283.3l6-1.8v7l-6-1.7zM383.5 285h6.2M390.5 280.5v3M390.5 286.5v3M391.2 285h3.2"/>
<circle cx="390.5" cy="285" r="3.5"/>
<circle cx="390.5" cy="285" r="1.75"/>
</g>
<path d="M279.5 62.7l1.8 1.8-2.3-1z" fill="#f00"/>
<g fill="none" stroke="#f00" stroke-width=".21">
<path d="M203.9 19.5h20M222.1 25l57.2 38.1M279.5 62.7l1.8 1.8-2.3-1zM275.4 98.1l2.4 .6"/>
<circle cx="213.9" cy="19.5" r="10"/>
</g>
<path d="M275.5 97.6l2.3 1.1-2.5-.1z" fill="#f00"/>
<g fill="none" stroke="#f00" stroke-width=".21">
<path d="M203.9 83.1h20M223.5 85.5l51.9 12.6M275.5 97.6l2.3 1.1-2.5-.1zM296 146.4l2.3 .9"/>
<circle cx="213.9" cy="83.1" r="10"/>
</g>
<path d="M296.1 146l2.2 1.3-2.5-.4z" fill="#f00"/>
<g fill="none" stroke="#f00" stroke-width=".21">
<path d="M203.9 116.4h20M223.2 119.8l72.8 26.6M296.1 146l2.2 1.3-2.5-.4zM303.4 176.2l2.4 .5"/>
<circle cx="213.9" cy="116.4" r="10"/>
</g>
<path d="M303.5 175.7l2.3 1h-2.5z" fill="#f00"/>
<g fill="none" stroke="#f00" stroke-width=".21">
<path d="M203.9 155.6h20M223.6 157.8l79.8 18.4M303.5 175.7l2.3 1h-2.5zM315.1 179.1l-2.5 .5"/>
<circle cx="213.9" cy="155.6" r="10"/>
</g>
<path d="M312.5 179.1h2.6l-2.4 1z" fill="#f00"/>
<g fill="none" stroke="#f00" stroke-width=".21">
<path d="M306.7 98.1l2.2 1.1M312.5 179.1h2.6l-2.4 1zM312.6 179.6l-89 18.5M203.9 200.2h20"/>
<circle cx="213.9" cy="200.2" r="10"/>
</g>
<path d="M306.9 97.6l2 1.6-2.4-.7z" fill="#f00"/>
<g fill="none" stroke="#f00" stroke-width=".21">
<path d="M203.9 50.2h20M222.7 54.8l84 43.3M306.9 97.6l2 1.6-2.4-.7zM81.4 103.5l-2.3 .9"/>
<circle cx="213.9" cy="50.2" r="10"/>
</g>
<path d="M79.1 104.4l2.1-1.4 .4 .9z" fill="#f00"/>
<g fill="none" stroke="#f00" stroke-width=".21">
<path d="M127.5 81.7l5 5h-5zM127.5 86.7h5l-5 5zM138.5 86.7h-18.2l-38.9 16.8M79.1 104.4l2.1-1.4 .4 .9zM81.4 224.4l-2.3 1.1"/>
<circle cx="120.3" cy="86.7" r="1.26"/>
</g>
<path d="M79.1 225.5l2.1-1.5 .4 .9z" fill="#f00"/>
<g fill="none" stroke="#f00" stroke-width=".21">
<path d="M131.2 200.7l5 5h-5zM131.2 205.7h5l-5 5zM142.2 205.7h-18.2l-42.6 18.7M79.1 225.5l2.1-1.5 .4 .9z"/>
<circle cx="124" cy="205.7" r="1.26"/>
</g>
<path d="M79.1 115.8h2" fill="none" stroke="#f00" stroke-width=".21"/>
<path d="M79.1 115.8l2-.4v.7z" fill="#f00"/>
<path d="M79.1 115.8l2-.4v.7zM113.1 115.8h2" fill="none" stroke="#f00" stroke-width=".21"/>
<path d="M113.1 115.4l2 .4-2 .3z" fill="#f00"/>
<path d="M40.1 115.8h2M81.1 115.8h32M113.1 115.4l2 .4-2 .3z" fill="none" stroke="#f00" stroke-width=".21"/>
<!-- layer: Marca de centro (ISO) -->
<g fill="none" stroke="#000" stroke-width=".21">
<path d="M52.6 55.5v10.3M102.6 55.5v10.3M47.3 73.8h10.5M47.3 60.8h10.5M52.6 68.8v10.2M97.3 60.8h10.5M97.3 73.8h10.5M102.6 68.8v10.2M48.1 198.3h15M55.6 190.8v15M93.1 198.3h15M100.6 190.8v15"/>
<path d="M48.1 228.3h15M55.6 220.8v15M93.1 228.3h15M100.6 220.8v15"/>
</g>
<!-- layer: Linha de centro (ISO) -->
<g fill="none" stroke="#000" stroke-width=".21">
<path d="M55.6 131.6v.8M55.6 133.3v2.3M55.6 136v.7M55.6 137.1v2.7M100.6 131.6v.8M100.6 133.3v2.3M100.6 136v.7M100.6 137.1v2.6M156 131.6v.8M156 133.3v2.3M156 136l.1 .7M156.1 137.1v2.6"/>
<path d="M156.1 140v.5M186 131.6v.8M186 133.3v2.3M186.1 136v.7M186.1 137.1v2.6M55.6 140.1v.6M55.6 141v2.5M55.6 143.8v.6M55.6 144.7v2.4M55.6 147.4v.6M55.6 148.3v2.5M55.6 151.1v.6"/>
<path d="M55.6 152v1.2M100.6 140v.6M100.6 140.9v2.3M100.6 143.5v.5M100.6 144.3v2.3M100.6 146.9v.6M100.6 147.8v2.2M100.6 150.3v.6M100.6 151.2v1.1M156.1 140.8v2.2M156.1 143.3v.5M156.1 144.1v2.2"/>
<path d="M156.2 147.4v2.2M156.2 146.6v.5M156.2 149.8v.6M156.2 150.7v1.1M186.1 140v.6M186.1 140.9v2.2M186.1 143.4v.6M186.1 144.3l.1 2.2M186.2 146.8v.6M186.2 147.7v2.2M186.2 150.2v.6M186.2 151.1v1.1"/>
</g>
<path d="M40.1 115.8l2-.4v.7z" fill="#f00"/>
<path d="M40.1 115.8l2-.4v.7zM74.1 115.8h2" fill="none" stroke="#f00" stroke-width=".21"/>
<path d="M74.1 115.4l2 .4-2 .3z" fill="#f00"/>
<path d="M42.1 115.8h32M74.1 115.4l2 .4-2 .3z" fill="none" stroke="#f00" stroke-width=".21"/>
<g font-size="8.1">
<text x="30" y="17.2">MD03-012-1108-0001</text>
<text x="212.5" y="17">1</text>
<text x="211.7" y="27.1">4</text>
<text x="211.6" y="47.8">2</text>
<text x="211.7" y="57.8">4</text>
<text x="211.7" y="80.7">3</text>
<text x="210.6" y="90.7">16</text>
<text x="211.8" y="113.9">5</text>
<text x="210.6" y="124">16</text>
<text x="211.9" y="153.2">6</text>
<text x="210.6" y="163.2">16</text>
<text x="211.7" y="197.7">4</text>
<text x="210.6" y="207.8">16</text>
</g>
<text font-size="7" fill="#f00" x="31.3" y="27.1">4 (QUATRO) SCONJ</text>
<g font-size="5.4">
<text x="305" y="248.5">LISTA DE PEÇAS</text>
<text x="149.8" y="266.5">PERSPECTIVA ISOMÉTRICA</text>
<text x="172.8" y="272.5">( 1 : 2 )</text>
</g>
<g font-size="4.9">
<text x="235.9" y="241.9">Item</text>
<text x="246.4" y="241.9">Qtd</text>
<text x="269.6" y="242.1">Referência</text>
<text x="336.8" y="242.1">Denominação</text>
<text x="396.6" y="242.1">Página</text>
</g>
<g font-size="4.1" fill="#f00">
<text x="124.7" y="85.9">3</text>
<text x="124.7" y="90.1">3</text>
<text x="239.1" y="200.5">Atençaõ: A quantidade de peças da Lista abaixo está considerando a montagem dos 4 subconjuntos</text>
<text x="128.4" y="204.9">3</text>
<text x="128.4" y="209">3</text>
</g>
<g font-size="3.9">
<text x="56.1" y="115.2">36</text>
<text x="95.1" y="115.2">36</text>
<text x="239" y="208.7">6</text>
<text x="248.3" y="208.7">16</text>
<text x="269.2" y="208.7">DIN 127 - A 5</text>
<text x="332.8" y="208.8">Arruela de pressão</text>
<text x="398.1" y="207.9">-----</text>
<text x="239" y="214.1">5</text>
<text x="248.3" y="214.1">16</text>
<text x="267.8" y="214.1">DIN 125 - A 5,3</text>
<text x="342.6" y="214.1">Arruela</text>
<text x="398.1" y="213.3">-----</text>
<text x="238.9" y="219.6">4</text>
<text x="248.3" y="219.6">16</text>
<text x="264.6" y="219.6">ISO 4762 - M5 x 10</text>
<text x="327.7" y="219.6">Parafuso Allen de cabeça</text>
<text x="398.1" y="218.8">-----</text>
<text x="239" y="225">3</text>
<text x="248.3" y="225">16</text>
<text x="271" y="225">LEGS18004</text>
<text x="326.2" y="225">Porca Martelo T Canal 8 M5</text>
<text x="398.1" y="224.2">-----</text>
<text x="239" y="230.4">2</text>
<text x="248.9" y="230.4">4</text>
<text x="262.5" y="230.4">MD03-012-0808-0021</text>
<text x="334.6" y="230.4">Nervura Sup Guia</text>
<text x="397" y="230.5">33 / 36</text>
<text x="239.3" y="235.9">1</text>
<text x="248.9" y="235.9">4</text>
<text x="262.8" y="235.9">MD03-012-0808-0011</text>
<text x="325.1" y="235.9">Suporte Guia Esteira Interna</text>
<text x="396.8" y="235.9">34 / 36</text>
</g>
<text font-size="3.9" fill="#00f" x="385.4" y="268.8">DELTASOLLUTIONS</text>
<g font-size="2.8">
<text x="252.8" y="253.5">Nome</text>
<text x="286.8" y="253.5">Data</text>
<text x="303.8" y="253.6">Cliente:</text>
<text x="318.1" y="253.5">ELGIN</text>
<text x="235.8" y="263.6">Revisado</text>
<text x="235.8" y="258.3">Projetado</text>
<text x="252.8" y="258.5">WANDREW SARAIVA</text>
<text x="286.8" y="258.4">13/08/2025</text>
<text x="303.8" y="263.4">Código:</text>
<text x="303.8" y="258.3">Projeto:</text>
<text x="318.1" y="263.5">MD03-012-1108-0001</text>
<text x="318.1" y="258.5">CETEVA</text>
<text x="235.8" y="268.3">Aprovado</text>
<text x="303.8" y="268.3">Descrição:SConj Suporte Guia Lateral</text>
<text x="303.8" y="273.6">Revisão:</text>
<text x="378.8" y="273.5">Escala:</text>
<text x="396.3" y="273.5">Tamanho:</text>
<text x="303.8" y="278.6">Material:</text>
<text x="318.1" y="277.6">,</text>
<text x="384.4" y="278.5">1 : 1</text>
<text x="402.8" y="278.5">A3</text>
<text x="303.8" y="283.5">Peso:</text>
<text x="318.1" y="283.3">0,371 kg</text>
<text x="396.3" y="283.5">Folha:</text>
<text x="400.2" y="288.4">32 / 36</text>
</g>
<g font-size="2.1">
<text x="238.3" y="273.3">Tolerância Linear Permitida</text>
<text x="271.4" y="273.1">Tolerância Angular Permitida</text>
<text x="236.9" y="278.3">1~50</text>
<text x="244.2" y="278.3">51~100</text>
<text x="252.1" y="278.3">101~250</text>
<text x="260.5" y="278.3">251~1000</text>
<text x="270.5" y="278.3">0~45°</text>
<text x="278.4" y="278.3">45~90°</text>
<text x="286.3" y="278.3">90~135°</text>
<text x="294.7" y="278.3">135~180°</text>
<text x="235.6" y="287.1">Dimensões em milímetros.</text>
<text x="236.6" y="283.2">±0,05</text>
<text x="245.2" y="283.2">±0,10</text>
<text x="253.7" y="283.2">±0,25</text>
<text x="262.7" y="283.2">±0,5</text>
<text x="270.2" y="283.2">±0,50°</text>
<text x="278.7" y="283.2">±1,00°</text>
<text x="287.2" y="283.2">±1,50°</text>
<text x="295.7" y="283.2">±2,00°</text>
<text x="303.6" y="287.1">Este desenho é propriedade da DELTA SOLLUTIONS. A reprodução, uso ou</text>
<text x="235.6" y="289.2">Chanfros não especificados 0,5x45°.</text>
<text x="303" y="289.2">divulgação a terceiros não deve ser feita sem prévia autorização.</text>
</g>
</svg>
